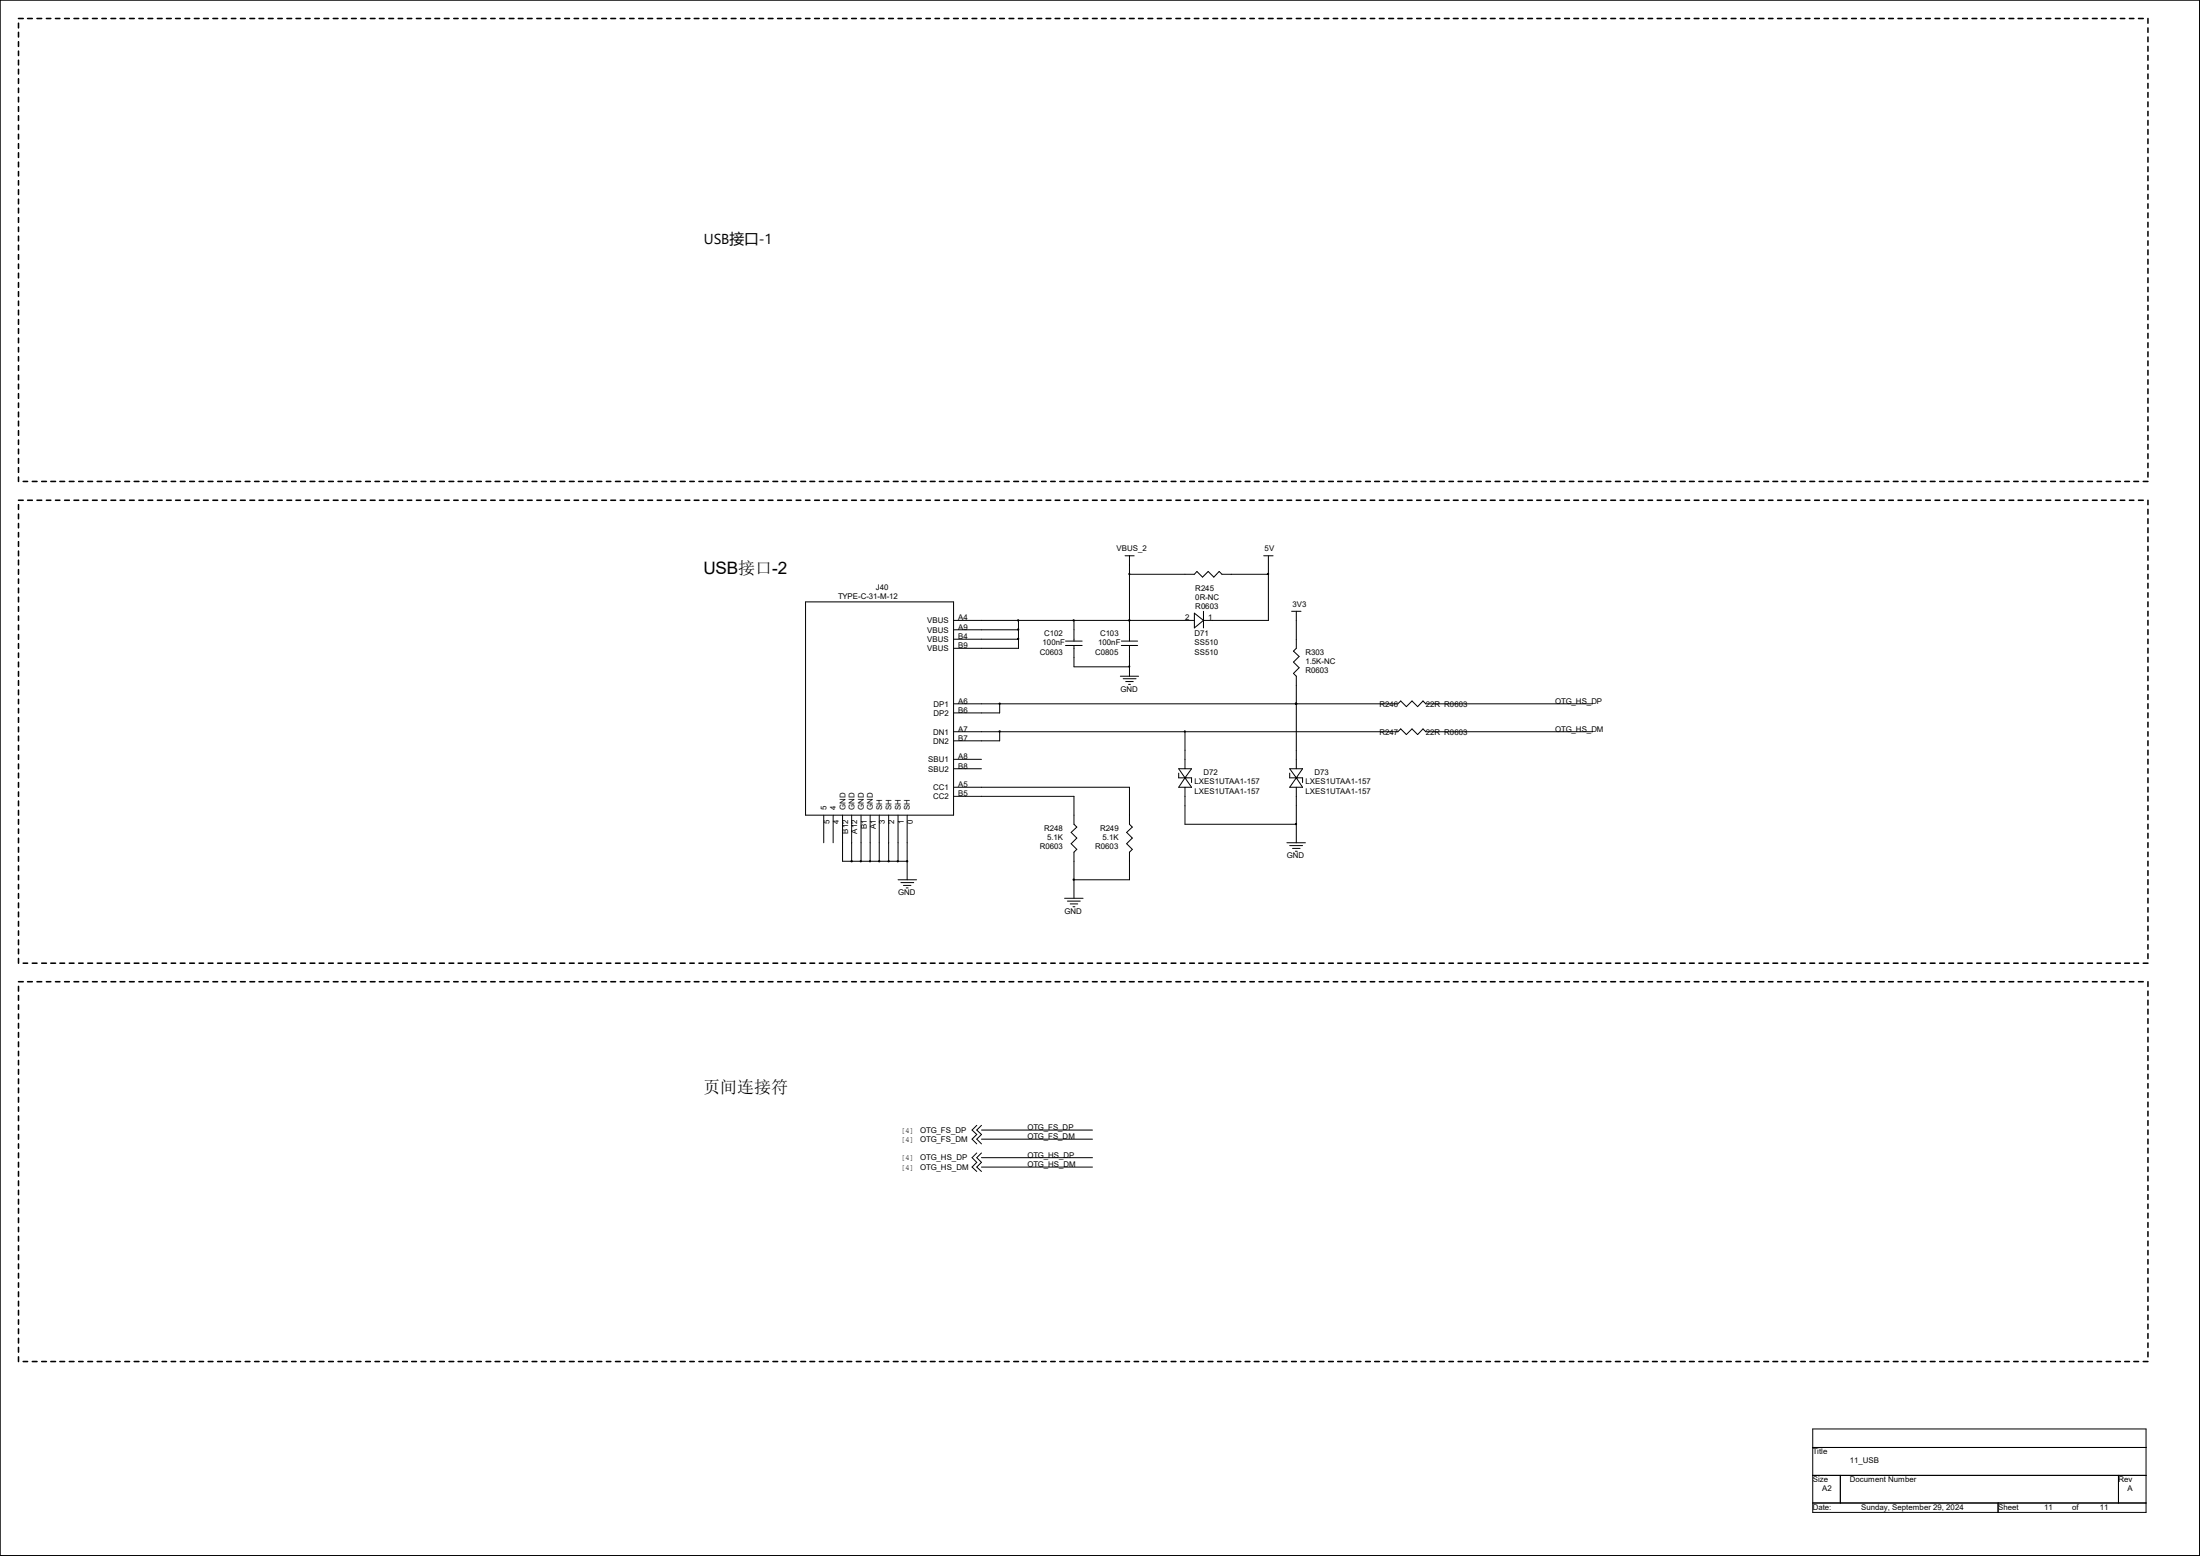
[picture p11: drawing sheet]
<svg xmlns="http://www.w3.org/2000/svg" width="297mm" height="210mm" viewBox="0 0 297 210" stroke-linecap="round" stroke-linejoin="round" font-family="sans-serif">
<g fill="none" stroke="#000" stroke-width=".21">
<path d="M2.5 3.1v.7M2.5 4.4v.6M2.5 5.6v.7M2.5 6.9v.6M2.5 8.1v.7M2.5 9.4v.6M2.5 10.6v.7M2.5 11.9v.6M2.5 13.1v.7M2.5 14.4v.6M2.5 15.6v.7M2.5 16.9v.6"/>
<path d="M2.5 18.1v.7M2.5 19.4v.6M2.5 2.5h.6M3.7 2.5h.7M5 2.5h.6M6.3 2.5h.6M7.5 2.5h.6M8.7 2.5h.7M10 2.5h.6M11.2 2.5h.7M12.5 2.5h.6M13.8 2.5h.6"/>
<path d="M15 2.5h.6M16.2 2.5h.6M17.5 2.5h.6M18.8 2.5h.5M20 2.5h.6M21.3 2.5h.6M22.5 2.5h.6M23.7 2.5h.6M25 2.5h.6M26.2 2.5h.7M27.5 2.5h.6M28.7 2.5h.7"/>
<path d="M30 2.5h.6M31.2 2.5h.6M32.5 2.5h.6M33.7 2.5h.7M35 2.5h.6M36.2 2.5h.7M37.5 2.5h.6M38.7 2.5h.7M40 2.5h.6M41.2 2.5h.7M42.5 2.5h.6M43.7 2.5h.7"/>
<path d="M45 2.5h.6M46.2 2.5h.7M47.5 2.5h.6M48.7 2.5h.7M50 2.5h.6M51.2 2.5h.7M52.5 2.5h.6M53.8 2.5h.6M55 2.5h.6M56.2 2.5h.7M57.5 2.5h.6M58.7 2.5h.7"/>
<path d="M60 2.5h.6M61.3 2.5h.5M62.5 2.5h.6M63.7 2.5h.6M65 2.5h.6M66.3 2.5h.5M67.5 2.5h.6M68.7 2.5h.7M70 2.5h.6M71.2 2.5h.6M72.5 2.5h.6M73.7 2.5h.6"/>
<path d="M75 2.5h.6M76.2 2.5h.7M77.5 2.5h.6M78.7 2.5h.6M80 2.5h.6M81.2 2.5h.7M82.5 2.5h.6M83.7 2.5h.7M85 2.5h.6M86.2 2.5h.7M87.5 2.5h.6M88.7 2.5h.7"/>
<path d="M90 2.5h.6M91.2 2.5h.7M92.5 2.5h.6M93.7 2.5h.7M95 2.5h.6M96.2 2.5h.7M97.5 2.5h.6M98.7 2.5h.7M100 2.5h.6M101.3 2.5h.6M102.5 2.5h.6M103.7 2.5h.7"/>
<path d="M105 2.5h.6M106.2 2.5h.6M107.5 2.5h.6M108.8 2.5h.5M110 2.5h.6M111.2 2.5h.6M112.5 2.5h.6M113.7 2.5h.6M115 2.5h.6M116.2 2.5h.7M117.5 2.5h.6M118.7 2.5h.6"/>
<path d="M120 2.5h.6M121.2 2.5h.6M122.5 2.5h.6M123.7 2.5h.7M125 2.5h.6M126.2 2.5h.6M127.5 2.5h.6M128.7 2.5h.7M130 2.5h.6M131.2 2.5h.7M132.5 2.5h.6M133.7 2.5h.7"/>
<path d="M135 2.5h.6M136.2 2.5h.7M137.5 2.5h.6M138.7 2.5h.7M140 2.5h.6M141.2 2.5h.7M142.5 2.5h.6M143.7 2.5h.7M145 2.5h.6M146.2 2.5h.7M147.5 2.5h.6M148.7 2.5h.7"/>
<path d="M150 2.5h.6M151.3 2.5h.6M152.5 2.5h.6M153.7 2.5h.6M155 2.5h.6M156.3 2.5h.5M157.5 2.5h.6M158.7 2.5h.7M160 2.5h.6M161.2 2.5h.6M162.5 2.5h.6M163.7 2.5h.7"/>
<path d="M165 2.5h.6M166.2 2.5h.7M167.5 2.5h.6M168.7 2.5h.6M170 2.5h.6M171.2 2.5h.7M172.5 2.5h.6M173.7 2.5h.7M175 2.5h.6M176.2 2.5h.7M177.5 2.5h.6M178.7 2.5h.7"/>
<path d="M180 2.5h.6M181.2 2.5h.7M182.5 2.5h.6M183.7 2.5h.7M185 2.5h.6M186.2 2.5h.7M187.5 2.5h.6M188.7 2.5h.7M190 2.5h.6M191.3 2.5h.6M192.5 2.5h.6M193.7 2.5h.7"/>
<path d="M195 2.5h.6M196.2 2.5h.6M197.5 2.5h.6M198.8 2.5h.5M200 2.5h.6M201.2 2.5h.6M202.5 2.5h.6M203.8 2.5h.5M205 2.5h.6M206.2 2.5h.7M207.5 2.5h.6M208.7 2.5h.6"/>
<path d="M210 2.5h.6M211.2 2.5h.7M212.5 2.5h.6M213.7 2.5h.7M215 2.5h.6M216.2 2.5h.6M217.5 2.5h.6M218.7 2.5h.7M220 2.5h.6M221.2 2.5h.7M222.5 2.5h.6M223.7 2.5h.7"/>
<path d="M225 2.5h.6M226.2 2.5h.7M227.5 2.5h.6M228.7 2.5h.7M230 2.5h.6M231.2 2.5h.7M232.5 2.5h.6M233.7 2.5h.7M235 2.5h.6M236.2 2.5h.7M237.5 2.5h.6M238.8 2.5h.6"/>
<path d="M240 2.5h.6M241.2 2.5h.7M242.5 2.5h.6M243.7 2.5h.6M245 2.5h.6M246.3 2.5h.5M247.5 2.5h.6M248.7 2.5h.6M250 2.5h.6M251.2 2.5h.6M252.5 2.5h.6M253.7 2.5h.7"/>
<path d="M255 2.5h.6M256.2 2.5h.6M257.5 2.5h.6M258.7 2.5h.7M260 2.5h.6M261.2 2.5h.7M262.5 2.5h.6M263.7 2.5h.6M265 2.5h.6M266.2 2.5h.7M267.5 2.5h.6M268.7 2.5h.7"/>
<path d="M270 2.5h.6M271.2 2.5h.7M272.5 2.5h.6M273.7 2.5h.7M275 2.5h.6M276.2 2.5h.7M277.5 2.5h.6M278.7 2.5h.7M280 2.5h.6M281.2 2.5h.7M282.5 2.5h.6M283.7 2.5h.7"/>
<path d="M285 2.5h.6M286.3 2.5h.6M287.5 2.5h.6M288.7 2.5h.6M290 2.5v.6M290 3.8v.6M290 5v.6M290 6.3v.6M290 7.5v.6M290 8.8v.6M290 10v.6M290 11.3v.6"/>
<path d="M290 12.5v.6M290 13.8v.6M290 15v.6M290 16.3v.6M290 17.5v.6M290 18.8v.6M2.5 20.6v.7M2.5 21.9v.6M2.5 23.2v.5M2.5 24.4v.6M2.5 25.6v.6M2.5 26.9v.6"/>
<path d="M2.5 28.1v.6M2.5 29.4v.6M2.5 30.6v.6M2.5 31.9v.6M2.5 33.1v.6M2.5 34.4v.6M2.5 35.6v.6M2.5 36.9v.6M2.5 38.1v.7M2.5 39.4v.6M290 20v.6M290 21.3v.6"/>
<path d="M290 22.5v.7M290 23.7v.7M290 25v.6M290 26.2v.7M290 27.5v.6M290 28.7v.7M290 30v.6M290 31.2v.7M290 32.5v.6M290 33.7v.7M290 35v.6M290 36.2v.7"/>
<path d="M290 37.5v.6M290 38.8v.6M2.5 40.6v.6M2.5 41.9v.6M2.5 43.1v.7M2.5 44.4v.6M2.5 45.6v.7M2.5 46.9v.6M2.5 48.1v.6M2.5 49.4v.6M2.5 50.6v.7M2.5 51.9v.6"/>
<path d="M2.5 53.1v.7M2.5 54.4v.6M2.5 55.6v.7M2.5 56.9v.6M2.5 58.1v.7M2.5 59.4v.6M290 40v.6M290 41.2v.7M290 42.5v.6M290 43.8v.6M290 45v.6M290 46.3v.6"/>
<path d="M290 47.5v.6M290 48.7v.7M290 50v.6M290 51.3v.6M290 52.5v.6M290 53.8v.6M290 55v.6M290 56.3v.6M290 57.5v.6M290 58.8v.6M290 60v.6M2.5 60.6v.7"/>
<path d="M2.5 61.9v.6M2.5 63.1v.7M2.5 64.4v.6M2.5 68.1v.6M2.5 69.4v.6M2.5 70.7v.5M2.5 71.9v.6M2.5 73.1v.6M2.5 74.4v.6M2.5 75.6v.6M2.5 76.9v.6M2.5 78.1v.6"/>
<path d="M2.5 79.4v.6M2.5 67.5h.6M3.1 65h.6M3.7 67.5h.7M4.4 65h.6M5 67.5h.6M5.6 65h.7M6.3 67.5h.6M6.9 65h.6M7.5 67.5h.6M8.1 65h.6M8.7 67.5h.7"/>
<path d="M9.4 65h.6M10 67.5h.6M10.6 65h.6M11.2 67.5h.7M11.9 65h.6M12.5 67.5h.6M13.1 65h.7M13.8 67.5h.6M14.4 65h.6M15 67.5h.6M15.6 65h.6M16.2 67.5h.6"/>
<path d="M16.8 65h.7M17.5 67.5h.6M18.1 65h.7M18.8 67.5h.5M19.3 65h.7M20 67.5h.6M20.6 65h.7M21.3 67.5h.6M21.9 65h.6M22.5 67.5h.6M23.1 65h.6M23.7 67.5h.6"/>
<path d="M24.3 65h.7M25 67.5h.6M25.6 65h.6M26.2 67.5h.7M26.9 65h.6M27.5 67.5h.6M28.1 65h.6M28.7 67.5h.7M29.4 65h.6M30 67.5h.6M30.6 65h.6M31.2 67.5h.6"/>
<path d="M31.8 65h.7M32.5 67.5h.6M33.1 65h.6M33.7 67.5h.7M34.4 65h.6M35 67.5h.6M35.6 65h.6M36.2 67.5h.7M36.9 65h.6M37.5 67.5h.6M38.1 65h.6M38.7 67.5h.7"/>
<path d="M39.4 65h.6M40 67.5h.6M40.6 65h.6M41.2 67.5h.7M41.9 65h.6M42.5 67.5h.6M43.1 65h.6M43.7 67.5h.7M44.4 65h.6M45 67.5h.6M45.6 65h.6M46.2 67.5h.7"/>
<path d="M46.9 65h.6M47.5 67.5h.6M48.1 65h.6M48.7 67.5h.7M49.4 65h.6M50 67.5h.6M50.6 65h.6M51.2 67.5h.7M51.9 65h.6M52.5 67.5h.6M53.1 65h.7M53.8 67.5h.6"/>
<path d="M54.4 65h.6M55 67.5h.6M55.6 65h.6M56.2 67.5h.7M56.9 65h.6M57.5 67.5h.6M58.1 65h.6M58.7 67.5h.7M59.4 65h.6M60 67.5h.6M60.6 65h.7M61.3 67.5h.5"/>
<path d="M61.8 65h.7M62.5 67.5h.6M63.1 65h.6M63.7 67.5h.6M64.3 65h.7M65 67.5h.6M65.6 65h.7M66.3 67.5h.5M66.8 65h.7M67.5 67.5h.6M68.1 65h.6M68.7 67.5h.7"/>
<path d="M69.4 65h.6M70 67.5h.6M70.6 65h.6M71.2 67.5h.6M71.8 65h.7M72.5 67.5h.6M73.1 65h.6M73.7 67.5h.6M74.3 65h.7M75 67.5h.6M75.6 65h.6M76.2 67.5h.7"/>
<path d="M76.9 65h.6M77.5 67.5h.6M78.1 65h.6M78.7 67.5h.6M79.3 65h.7M80 67.5h.6M80.6 65h.6M81.2 67.5h.7M81.9 65h.6M82.5 67.5h.6M83.1 65h.6M83.7 67.5h.7"/>
<path d="M84.4 65h.6M85 67.5h.6M85.6 65h.6M86.2 67.5h.7M86.9 65h.6M87.5 67.5h.6M88.1 65h.6M88.7 67.5h.7M89.4 65h.6M90 67.5h.6M90.6 65h.6M91.2 67.5h.7"/>
<path d="M91.9 65h.6M92.5 67.5h.6M93.1 65h.6M93.7 67.5h.7M94.4 65h.6M95 67.5h.6M95.6 65h.6M96.2 67.5h.7M96.9 65h.6M97.5 67.5h.6M98.1 65h.6M98.7 67.5h.7"/>
<path d="M99.4 65h.6M100 67.5h.6M100.6 65h.7M101.3 67.5h.6M101.9 65h.6M102.5 67.5h.6M103.1 65h.6M103.7 67.5h.7M104.4 65h.6M105 67.5h.6M105.6 65h.6M106.2 67.5h.6"/>
<path d="M106.8 65h.7M107.5 67.5h.6M108.1 65h.7M108.8 67.5h.5M109.3 65h.7M110 67.5h.6M110.6 65h.6M111.2 67.5h.6M111.8 65h.7M112.5 67.5h.6M113.1 65h.6M113.7 67.5h.6"/>
<path d="M114.3 65h.7M115 67.5h.6M115.6 65h.6M116.2 67.5h.7M116.9 65h.6M117.5 67.5h.6M118.1 65h.6M118.7 67.5h.6M119.3 65h.7M120 67.5h.6M120.6 65h.6M121.2 67.5h.6"/>
<path d="M121.8 65h.7M122.5 67.5h.6M123.1 65h.6M123.7 67.5h.7M124.4 65h.6M125 67.5h.6M125.6 65h.6M126.2 67.5h.6M126.8 65h.7M127.5 67.5h.6M128.1 65h.6M128.7 67.5h.7"/>
<path d="M129.4 65h.6M130 67.5h.6M130.6 65h.6M131.2 67.5h.7M131.9 65h.6M132.5 67.5h.6M133.1 65h.6M133.7 67.5h.7M134.4 65h.6M135 67.5h.6M135.6 65h.6M136.2 67.5h.7"/>
<path d="M136.9 65h.6M137.5 67.5h.6M138.1 65h.6M138.7 67.5h.7M139.4 65h.6M140 67.5h.6M140.6 65h.6M141.2 67.5h.7M141.9 65h.6M142.5 67.5h.6M143.1 65h.6M143.7 67.5h.7"/>
<path d="M144.4 65h.6M145 67.5h.6M145.6 65h.6M146.2 67.5h.7M146.9 65h.6M147.5 67.5h.6M148.1 65h.6M148.7 67.5h.7M149.4 65h.6M150 67.5h.6M150.6 65h.7M151.3 67.5h.6"/>
<path d="M151.9 65h.6M152.5 67.5h.6M153.1 65h.6M153.7 67.5h.6M154.3 65h.7M155 67.5h.6M155.6 65h.7M156.3 67.5h.5M156.8 65h.7M157.5 67.5h.6M158.1 65h.6M158.7 67.5h.7"/>
<path d="M159.4 65h.6M160 67.5h.6M160.6 65h.6M161.2 67.5h.6M161.8 65h.7M162.5 67.5h.6M163.1 65h.6M163.7 67.5h.7M164.4 65h.6M165 67.5h.6M165.6 65h.6M166.2 67.5h.7"/>
<path d="M166.9 65h.6M167.5 67.5h.6M168.1 65h.6M168.7 67.5h.6M169.3 65h.7M170 67.5h.6M170.6 65h.6M171.2 67.5h.7M171.9 65h.6M172.5 67.5h.6M173.1 65h.6M173.7 67.5h.7"/>
<path d="M174.4 65h.6M175 67.5h.6M175.6 65h.6M176.2 67.5h.7M176.9 65h.6M177.5 67.5h.6M178.1 65h.6M178.7 67.5h.7M179.4 65h.6M180 67.5h.6M180.6 65h.6M181.2 67.5h.7"/>
<path d="M181.9 65h.6M182.5 67.5h.6M183.1 65h.6M183.7 67.5h.7M184.4 65h.6M185 67.5h.6M185.6 65h.6M186.2 67.5h.7M186.9 65h.6M187.5 67.5h.6M188.1 65h.6M188.7 67.5h.7"/>
<path d="M189.4 65h.6M190 67.5h.6M190.6 65h.7M191.3 67.5h.6M191.9 65h.6M192.5 67.5h.6M193.1 65h.6M193.7 67.5h.7M194.4 65h.6M195 67.5h.6M195.6 65h.6M196.2 67.5h.6"/>
<path d="M196.8 65h.7M197.5 67.5h.6M198.1 65h.7M198.8 67.5h.5M199.3 65h.7M200 67.5h.6M200.6 65h.6M201.2 67.5h.6M201.8 65h.7M202.5 67.5h.6M203.1 65h.7M203.8 67.5h.5"/>
<path d="M204.3 65h.7M205 67.5h.6M205.6 65h.6M206.2 67.5h.7M206.9 65h.6M207.5 67.5h.6M208.1 65h.6M208.7 67.5h.6M209.3 65h.7M210 67.5h.6M210.6 65h.6M211.2 67.5h.7"/>
<path d="M211.9 65h.6M212.5 67.5h.6M213.1 65h.6M213.7 67.5h.7M214.4 65h.6M215 67.5h.6M215.6 65h.6M216.2 67.5h.6M216.8 65h.7M217.5 67.5h.6M218.1 65h.6M218.7 67.5h.7"/>
<path d="M219.4 65h.6M220 67.5h.6M220.6 65h.6M221.2 67.5h.7M221.9 65h.6M222.5 67.5h.6M223.1 65h.6M223.7 67.5h.7M224.4 65h.6M225 67.5h.6M225.6 65h.6M226.2 67.5h.7"/>
<path d="M226.9 65h.6M227.5 67.5h.6M228.1 65h.6M228.7 67.5h.7M229.4 65h.6M230 67.5h.6M230.6 65h.6M231.2 67.5h.7M231.9 65h.6M232.5 67.5h.6M233.1 65h.6M233.7 67.5h.7"/>
<path d="M234.4 65h.6M235 67.5h.6M235.6 65h.6M236.2 67.5h.7M236.9 65h.6M237.5 67.5h.6M238.1 65h.7M238.8 67.5h.6M239.4 65h.6M240 67.5h.6M240.6 65h.6M241.2 67.5h.7"/>
<path d="M241.9 65h.6M242.5 67.5h.6M243.1 65h.6M243.7 67.5h.6M244.3 65h.7M245 67.5h.6M245.6 65h.7M246.3 67.5h.5M246.8 65h.7M247.5 67.5h.6M248.1 65h.6M248.7 67.5h.6"/>
<path d="M249.3 65h.7M250 67.5h.6M250.6 65h.6M251.2 67.5h.6M251.8 65h.7M252.5 67.5h.6M253.1 65h.6M253.7 67.5h.7M254.4 65h.6M255 67.5h.6M255.6 65h.6M256.2 67.5h.6"/>
<path d="M256.8 65h.7M257.5 67.5h.6M258.1 65h.6M258.7 67.5h.7M259.4 65h.6M260 67.5h.6M260.6 65h.6M261.2 67.5h.7M261.9 65h.6M262.5 67.5h.6M263.1 65h.6M263.7 67.5h.6"/>
<path d="M264.3 65h.7M265 67.5h.6M265.6 65h.6M266.2 67.5h.7M266.9 65h.6M267.5 67.5h.6M268.1 65h.6M268.7 67.5h.7M269.4 65h.6M270 67.5h.6M270.6 65h.6M271.2 67.5h.7"/>
<path d="M271.9 65h.6M272.5 67.5h.6M273.1 65h.6M273.7 67.5h.7M274.4 65h.6M275 67.5h.6M275.6 65h.6M276.2 67.5h.7M276.9 65h.6M277.5 67.5h.6M278.1 65h.6M278.7 67.5h.7"/>
<path d="M279.4 65h.6M280 67.5h.6M280.6 65h.6M281.2 67.5h.7M281.9 65h.6M282.5 67.5h.6M283.1 65h.6M283.7 67.5h.7M284.4 65h.6M285 67.5h.6M285.6 65h.7M286.3 67.5h.6"/>
<path d="M286.9 65h.6M287.5 67.5h.6M288.1 65h.6M288.7 67.5h.6M289.3 65h.7M290 61.3v.6M290 62.5v.6M290 63.8v.6M290 67.5v.6M290 68.7v.7M290 70v.7M290 71.2v.7"/>
<path d="M290 72.5v.6M290 73.7v.7M290 75v.6M290 76.2v.7M290 77.5v.6M290 78.7v.7M2.5 80.6v.6M2.5 81.9v.6M2.5 83.1v.6M2.5 84.4v.6M2.5 85.6v.7M2.5 86.9v.6"/>
<path d="M2.5 88.1v.6M2.5 89.4v.6M2.5 90.6v.7M2.5 91.9v.6M2.5 93.1v.7M2.5 94.4v.6M2.5 95.6v.6M2.5 96.9v.6M2.5 98.1v.7M2.5 99.4v.6M290 80v.6M290 81.2v.7"/>
<path d="M290 82.5v.6M290 83.7v.7M290 85v.6M290 86.3v.6M290 87.5v.6M290 88.7v.7M290 90v.6M290 91.3v.6M290 92.5v.6M290 93.8v.6M290 95v.6M290 96.2v.7"/>
<path d="M290 97.5v.6M290 98.8v.6M290 100v.6M2.5 100.6v.7M2.5 101.9v.6M2.5 103.1v.7M2.5 104.4v.6M2.5 105.6v.7M2.5 106.9v.6M2.5 108.1v.7M2.5 109.4v.6M2.5 110.6v.7"/>
<path d="M2.5 111.9v.6M2.5 113.1v.6M2.5 114.4v.6M2.5 115.6v.6M2.5 116.9v.6M2.5 118.2v.5M2.5 119.4v.6M290 101.3v.6M290 102.5v.6M290 103.8v.6M290 105v.6M290 106.3v.6"/>
<path d="M290 107.5v.6M290 108.8v.6M290 110v.6M290 111.3v.6M290 112.5v.6M290 113.7v.7M290 115v.6M290 116.2v.7M290 117.5v.7M290 118.7v.7M290 120v.6M2.5 120.6v.6"/>
<path d="M2.5 121.9v.6M2.5 123.1v.6M2.5 124.4v.6M2.5 125.6v.6M2.5 126.9v.6M2.5 128.1v.6M2.5 129.4v.6M2.5 133.1v.7M2.5 134.4v.6M2.5 135.6v.6M2.5 136.9v.6M2.5 138.1v.7"/>
<path d="M2.5 139.4v.6M2.5 132.5h.6M3.1 130h.6M3.7 132.5h.7M4.4 130h.6M5 132.5h.6M5.6 130h.7M6.3 132.5h.6M6.9 130h.6M7.5 132.5h.6M8.1 130h.6M8.7 132.5h.7"/>
<path d="M9.4 130h.6M10 132.5h.6M10.6 130h.6M11.2 132.5h.7M11.9 130h.6M12.5 132.5h.6M13.1 130h.7M13.8 132.5h.6M14.4 130h.6M15 132.5h.6M15.6 130h.6M16.2 132.5h.6"/>
<path d="M16.8 130h.7M17.5 132.5h.6M18.1 130h.7M18.8 132.5h.5M19.3 130h.7M20 132.5h.6M20.6 130h.7M21.3 132.5h.6M21.9 130h.6M22.5 132.5h.6M23.1 130h.6M23.7 132.5h.6"/>
<path d="M24.3 130h.7M25 132.5h.6M25.6 130h.6M26.2 132.5h.7M26.9 130h.6M27.5 132.5h.6M28.1 130h.6M28.7 132.5h.7M29.4 130h.6M30 132.5h.6M30.6 130h.6M31.2 132.5h.6"/>
<path d="M31.8 130h.7M32.5 132.5h.6M33.1 130h.6M33.7 132.5h.7M34.4 130h.6M35 132.5h.6M35.6 130h.6M36.2 132.5h.7M36.9 130h.6M37.5 132.5h.6M38.1 130h.6M38.7 132.5h.7"/>
<path d="M39.4 130h.6M40 132.5h.6M40.6 130h.6M41.2 132.5h.7M41.9 130h.6M42.5 132.5h.6M43.1 130h.6M43.7 132.5h.7M44.4 130h.6M45 132.5h.6M45.6 130h.6M46.2 132.5h.7"/>
<path d="M46.9 130h.6M47.5 132.5h.6M48.1 130h.6M48.7 132.5h.7M49.4 130h.6M50 132.5h.6M50.6 130h.6M51.2 132.5h.7M51.9 130h.6M52.5 132.5h.6M53.1 130h.7M53.8 132.5h.6"/>
<path d="M54.4 130h.6M55 132.5h.6M55.6 130h.6M56.2 132.5h.7M56.9 130h.6M57.5 132.5h.6M58.1 130h.6M58.7 132.5h.7M59.4 130h.6M60 132.5h.6M60.6 130h.7M61.3 132.5h.5"/>
<path d="M61.8 130h.7M62.5 132.5h.6M63.1 130h.6M63.7 132.5h.6M64.3 130h.7M65 132.5h.6M65.6 130h.7M66.3 132.5h.5M66.8 130h.7M67.5 132.5h.6M68.1 130h.6M68.7 132.5h.7"/>
<path d="M69.4 130h.6M70 132.5h.6M70.6 130h.6M71.2 132.5h.6M71.8 130h.7M72.5 132.5h.6M73.1 130h.6M73.7 132.5h.6M74.3 130h.7M75 132.5h.6M75.6 130h.6M76.2 132.5h.7"/>
<path d="M76.9 130h.6M77.5 132.5h.6M78.1 130h.6M78.7 132.5h.6M79.3 130h.7M80 132.5h.6M80.6 130h.6M81.2 132.5h.7M81.9 130h.6M82.5 132.5h.6M83.1 130h.6M83.7 132.5h.7"/>
<path d="M84.4 130h.6M85 132.5h.6M85.6 130h.6M86.2 132.5h.7M86.9 130h.6M87.5 132.5h.6M88.1 130h.6M88.7 132.5h.7M89.4 130h.6M90 132.5h.6M90.6 130h.6M91.2 132.5h.7"/>
<path d="M91.9 130h.6M92.5 132.5h.6M93.1 130h.6M93.7 132.5h.7M94.4 130h.6M95 132.5h.6M95.6 130h.6M96.2 132.5h.7M96.9 130h.6M97.5 132.5h.6M98.1 130h.6M98.7 132.5h.7"/>
<path d="M99.4 130h.6M100 132.5h.6M100.6 130h.7M101.3 132.5h.6M101.9 130h.6M102.5 132.5h.6M103.1 130h.6M103.7 132.5h.7M104.4 130h.6M105 132.5h.6M105.6 130h.6M106.2 132.5h.6"/>
<path d="M106.8 130h.7M107.5 132.5h.6M108.1 130h.7M108.8 132.5h.5M109.3 130h.7M110 132.5h.6M110.6 130h.6M111.2 132.5h.6M111.8 130h.7M112.5 132.5h.6M113.1 130h.6M113.7 132.5h.6"/>
<path d="M114.3 130h.7M115 132.5h.6M115.6 130h.6M116.2 132.5h.7M116.9 130h.6M117.5 132.5h.6M118.1 130h.6M118.7 132.5h.6M119.3 130h.7M120 132.5h.6M120.6 130h.6M121.2 132.5h.6"/>
<path d="M121.8 130h.7M122.5 132.5h.6M123.1 130h.6M123.7 132.5h.7M124.4 130h.6M125 132.5h.6M125.6 130h.6M126.2 132.5h.6M126.8 130h.7M127.5 132.5h.6M128.1 130h.6M128.7 132.5h.7"/>
<path d="M129.4 130h.6M130 132.5h.6M130.6 130h.6M131.2 132.5h.7M131.9 130h.6M132.5 132.5h.6M133.1 130h.6M133.7 132.5h.7M134.4 130h.6M135 132.5h.6M135.6 130h.6M136.2 132.5h.7"/>
<path d="M136.9 130h.6M137.5 132.5h.6M138.1 130h.6M138.7 132.5h.7M139.4 130h.6M140 132.5h.6M140.6 130h.6M141.2 132.5h.7M141.9 130h.6M142.5 132.5h.6M143.1 130h.6M143.7 132.5h.7"/>
<path d="M144.4 130h.6M145 132.5h.6M145.6 130h.6M146.2 132.5h.7M146.9 130h.6M147.5 132.5h.6M148.1 130h.6M148.7 132.5h.7M149.4 130h.6M150 132.5h.6M150.6 130h.7M151.3 132.5h.6"/>
<path d="M151.9 130h.6M152.5 132.5h.6M153.1 130h.6M153.7 132.5h.6M154.3 130h.7M155 132.5h.6M155.6 130h.7M156.3 132.5h.5M156.8 130h.7M157.5 132.5h.6M158.1 130h.6M158.7 132.5h.7"/>
<path d="M159.4 130h.6M160 132.5h.6M160.6 130h.6M161.2 132.5h.6M161.8 130h.7M162.5 132.5h.6M163.1 130h.6M163.7 132.5h.7M164.4 130h.6M165 132.5h.6M165.6 130h.6M166.2 132.5h.7"/>
<path d="M166.9 130h.6M167.5 132.5h.6M168.1 130h.6M168.7 132.5h.6M169.3 130h.7M170 132.5h.6M170.6 130h.6M171.2 132.5h.7M171.9 130h.6M172.5 132.5h.6M173.1 130h.6M173.7 132.5h.7"/>
<path d="M174.4 130h.6M175 132.5h.6M175.6 130h.6M176.2 132.5h.7M176.9 130h.6M177.5 132.5h.6M178.1 130h.6M178.7 132.5h.7M179.4 130h.6M180 132.5h.6M180.6 130h.6M181.2 132.5h.7"/>
<path d="M181.9 130h.6M182.5 132.5h.6M183.1 130h.6M183.7 132.5h.7M184.4 130h.6M185 132.5h.6M185.6 130h.6M186.2 132.5h.7M186.9 130h.6M187.5 132.5h.6M188.1 130h.6M188.7 132.5h.7"/>
<path d="M189.4 130h.6M190 132.5h.6M190.6 130h.7M191.3 132.5h.6M191.9 130h.6M192.5 132.5h.6M193.1 130h.6M193.7 132.5h.7M194.4 130h.6M195 132.5h.6M195.6 130h.6M196.2 132.5h.6"/>
<path d="M196.8 130h.7M197.5 132.5h.6M198.1 130h.7M198.8 132.5h.5M199.3 130h.7M200 132.5h.6M200.6 130h.6M201.2 132.5h.6M201.8 130h.7M202.5 132.5h.6M203.1 130h.7M203.8 132.5h.5"/>
<path d="M204.3 130h.7M205 132.5h.6M205.6 130h.6M206.2 132.5h.7M206.9 130h.6M207.5 132.5h.6M208.1 130h.6M208.7 132.5h.6M209.3 130h.7M210 132.5h.6M210.6 130h.6M211.2 132.5h.7"/>
<path d="M211.9 130h.6M212.5 132.5h.6M213.1 130h.6M213.7 132.5h.7M214.4 130h.6M215 132.5h.6M215.6 130h.6M216.2 132.5h.6M216.8 130h.7M217.5 132.5h.6M218.1 130h.6M218.7 132.5h.7"/>
<path d="M219.4 130h.6M220 132.5h.6M220.6 130h.6M221.2 132.5h.7M221.9 130h.6M222.5 132.5h.6M223.1 130h.6M223.7 132.5h.7M224.4 130h.6M225 132.5h.6M225.6 130h.6M226.2 132.5h.7"/>
<path d="M226.9 130h.6M227.5 132.5h.6M228.1 130h.6M228.7 132.5h.7M229.4 130h.6M230 132.5h.6M230.6 130h.6M231.2 132.5h.7M231.9 130h.6M232.5 132.5h.6M233.1 130h.6M233.7 132.5h.7"/>
<path d="M234.4 130h.6M235 132.5h.6M235.6 130h.6M236.2 132.5h.7M236.9 130h.6M237.5 132.5h.6M238.1 130h.7M238.8 132.5h.6M239.4 130h.6M240 132.5h.6M240.6 130h.6M241.2 132.5h.7"/>
<path d="M241.9 130h.6M242.5 132.5h.6M243.1 130h.6M243.7 132.5h.6M244.3 130h.7M245 132.5h.6M245.6 130h.7M246.3 132.5h.5M246.8 130h.7M247.5 132.5h.6M248.1 130h.6M248.7 132.5h.6"/>
<path d="M249.3 130h.7M250 132.5h.6M250.6 130h.6M251.2 132.5h.6M251.8 130h.7M252.5 132.5h.6M253.1 130h.6M253.7 132.5h.7M254.4 130h.6M255 132.5h.6M255.6 130h.6M256.2 132.5h.6"/>
<path d="M256.8 130h.7M257.5 132.5h.6M258.1 130h.6M258.7 132.5h.7M259.4 130h.6M260 132.5h.6M260.6 130h.6M261.2 132.5h.7M261.9 130h.6M262.5 132.5h.6M263.1 130h.6M263.7 132.5h.6"/>
<path d="M264.3 130h.7M265 132.5h.6M265.6 130h.6M266.2 132.5h.7M266.9 130h.6M267.5 132.5h.6M268.1 130h.6M268.7 132.5h.7M269.4 130h.6M270 132.5h.6M270.6 130h.6M271.2 132.5h.7"/>
<path d="M271.9 130h.6M272.5 132.5h.6M273.1 130h.6M273.7 132.5h.7M274.4 130h.6M275 132.5h.6M275.6 130h.6M276.2 132.5h.7M276.9 130h.6M277.5 132.5h.6M278.1 130h.6M278.7 132.5h.7"/>
<path d="M279.4 130h.6M280 132.5h.6M280.6 130h.6M281.2 132.5h.7M281.9 130h.6M282.5 132.5h.6M283.1 130h.6M283.7 132.5h.7M284.4 130h.6M285 132.5h.6M285.6 130h.7M286.3 132.5h.6"/>
<path d="M286.9 130h.6M287.5 132.5h.6M288.1 130h.6M288.7 132.5h.6M289.3 130h.7M290 121.2v.7M290 122.5v.6M290 123.7v.7M290 125v.6M290 126.2v.7M290 127.5v.6M290 128.7v.7"/>
<path d="M290 132.5v.6M290 133.8v.6M290 135v.6M290 136.2v.7M290 137.5v.6M290 138.8v.6M290 140v.6M2.5 140.6v.7M2.5 141.9v.6M2.5 143.1v.6M2.5 144.4v.6M2.5 145.6v.7"/>
<path d="M2.5 146.9v.6M2.5 148.1v.7M2.5 149.4v.6M2.5 150.6v.7M2.5 151.9v.6M2.5 153.1v.7M2.5 154.4v.6M2.5 155.6v.7M2.5 156.9v.6M2.5 158.1v.6M2.5 159.4v.6M290 141.3v.6"/>
<path d="M290 142.5v.6M290 143.7v.7M290 145v.6M290 146.3v.6M290 147.5v.6M290 148.8v.6M290 150v.6M290 151.3v.6M290 152.5v.6M290 153.8v.6M290 155v.6M290 156.3v.6"/>
<path d="M290 157.5v.6M290 158.7v.7M2.5 160.7v.5M2.5 161.9v.6M2.5 163.1v.6M2.5 164.4v.6M2.5 165.7v.5M2.5 166.9v.6M2.5 168.1v.7M2.5 169.4v.6M2.5 170.6v.6M2.5 171.9v.6"/>
<path d="M2.5 173.1v.6M2.5 174.4v.6M2.5 175.6v.7M2.5 176.9v.6M2.5 178.1v.6M2.5 179.4v.6M290 160v.7M290 161.2v.7M290 162.5v.6M290 163.7v.7M290 165v.7M290 166.2v.7"/>
<path d="M290 167.5v.6M290 168.8v.6M290 170v.6M290 171.2v.7M290 172.5v.6M290 173.7v.7M290 175v.6M290 176.3v.6M290 177.5v.6M290 178.7v.7M2.5 180.6v.7M2.5 181.9v.6"/>
<path d="M2.5 183.1v.7M3.1 183.8h.6M4.4 183.8h.6M5.6 183.8h.7M6.9 183.8h.6M8.1 183.8h.6M9.4 183.8h.6M10.6 183.8h.6M11.9 183.8h.6M13.1 183.8h.7M14.4 183.8h.6M15.6 183.8h.6"/>
<path d="M16.8 183.8h.7M18.1 183.8h.7M19.3 183.8h.7M20.6 183.8h.7M21.9 183.8h.6M23.1 183.8h.6M24.3 183.8h.7M25.6 183.8h.6M26.9 183.8h.6M28.1 183.8h.6M29.4 183.8h.6M30.6 183.8h.6"/>
<path d="M31.8 183.8h.7M33.1 183.8h.6M34.4 183.8h.6M35.6 183.8h.6M36.9 183.8h.6M38.1 183.8h.6M39.4 183.8h.6M40.6 183.8h.6M41.9 183.8h.6M43.1 183.8h.6M44.4 183.8h.6M45.6 183.8h.6"/>
<path d="M46.9 183.8h.6M48.1 183.8h.6M49.4 183.8h.6M50.6 183.8h.6M51.9 183.8h.6M53.1 183.8h.7M54.4 183.8h.6M55.6 183.8h.6M56.9 183.8h.6M58.1 183.8h.6M59.4 183.8h.6M60.6 183.8h.7"/>
<path d="M61.8 183.8h.7M63.1 183.8h.6M64.3 183.8h.7M65.6 183.8h.7M66.8 183.8h.7M68.1 183.8h.6M69.4 183.8h.6M70.6 183.8h.6M71.8 183.8h.7M73.1 183.8h.6M74.3 183.8h.7M75.6 183.8h.6"/>
<path d="M76.9 183.8h.6M78.1 183.8h.6M79.3 183.8h.7M80.6 183.8h.6M81.9 183.8h.6M83.1 183.8h.6M84.4 183.8h.6M85.6 183.8h.6M86.9 183.8h.6M88.1 183.8h.6M89.4 183.8h.6M90.6 183.8h.6"/>
<path d="M91.9 183.8h.6M93.1 183.8h.6M94.4 183.8h.6M95.6 183.8h.6M96.9 183.8h.6M98.1 183.8h.6M99.4 183.8h.6M100.6 183.8h.7M101.9 183.8h.6M103.1 183.8h.6M104.4 183.8h.6M105.6 183.8h.6"/>
<path d="M106.8 183.8h.7M108.1 183.8h.7M109.3 183.8h.7M110.6 183.8h.6M111.8 183.8h.7M113.1 183.8h.6M114.3 183.8h.7M115.6 183.8h.6M116.9 183.8h.6M118.1 183.8h.6M119.3 183.8h.7M120.6 183.8h.6"/>
<path d="M121.8 183.8h.7M123.1 183.8h.6M124.4 183.8h.6M125.6 183.8h.6M126.8 183.8h.7M128.1 183.8h.6M129.4 183.8h.6M130.6 183.8h.6M131.9 183.8h.6M133.1 183.8h.6M134.4 183.8h.6M135.6 183.8h.6"/>
<path d="M136.9 183.8h.6M138.1 183.8h.6M139.4 183.8h.6M140.6 183.8h.6M141.9 183.8h.6M143.1 183.8h.6M144.4 183.8h.6M145.6 183.8h.6M146.9 183.8h.6M148.1 183.8h.6M149.4 183.8h.6M150.6 183.8h.7"/>
<path d="M151.9 183.8h.6M153.1 183.8h.6M154.3 183.8h.7M155.6 183.8h.7M156.8 183.8h.7M158.1 183.8h.6M159.4 183.8h.6M160.6 183.8h.6M161.8 183.8h.7M163.1 183.8h.6M164.4 183.8h.6M165.6 183.8h.6"/>
<path d="M166.9 183.8h.6M168.1 183.8h.6M169.3 183.8h.7M170.6 183.8h.6M171.9 183.8h.6M173.1 183.8h.6M174.4 183.8h.6M175.6 183.8h.6M176.9 183.8h.6M178.1 183.8h.6M179.4 183.8h.6M180.6 183.8h.6"/>
<path d="M181.9 183.8h.6M183.1 183.8h.6M184.4 183.8h.6M185.6 183.8h.6M186.9 183.8h.6M188.1 183.8h.6M189.4 183.8h.6M190.6 183.8h.7M191.9 183.8h.6M193.1 183.8h.6M194.4 183.8h.6M195.6 183.8h.6"/>
<path d="M196.8 183.8h.7M198.1 183.8h.7M199.3 183.8h.7M200.6 183.8h.6M201.8 183.8h.7M203.1 183.8h.7M204.3 183.8h.7M205.6 183.8h.6M206.9 183.8h.6M208.1 183.8h.6M209.3 183.8h.7M210.6 183.8h.6"/>
<path d="M211.9 183.8h.6M213.1 183.8h.6M214.4 183.8h.6M215.6 183.8h.6M216.8 183.8h.7M218.1 183.8h.6M219.4 183.8h.6M220.6 183.8h.6M221.9 183.8h.6M223.1 183.8h.6M224.4 183.8h.6M225.6 183.8h.6"/>
<path d="M226.9 183.8h.6M228.1 183.8h.6M229.4 183.8h.6M230.6 183.8h.6M231.9 183.8h.6M233.1 183.8h.6M234.4 183.8h.6M235.6 183.8h.6M236.9 183.8h.6M238.1 183.8h.7M239.4 183.8h.6M240.6 183.8h.6"/>
<path d="M241.9 183.8h.6M243.1 183.8h.6M244.3 183.8h.7M245.6 183.8h.7M246.8 183.8h.7M248.1 183.8h.6M249.3 183.8h.7M250.6 183.8h.6M251.8 183.8h.7M253.1 183.8h.6M254.4 183.8h.6M255.6 183.8h.6"/>
<path d="M256.8 183.8h.7M258.1 183.8h.6M259.4 183.8h.6M260.6 183.8h.6M261.9 183.8h.6M263.1 183.8h.6M264.3 183.8h.7M265.6 183.8h.6M266.9 183.8h.6M268.1 183.8h.6M269.4 183.8h.6M270.6 183.8h.6"/>
<path d="M271.9 183.8h.6M273.1 183.8h.6M274.4 183.8h.6M275.6 183.8h.6M276.9 183.8h.6M278.1 183.8h.6M279.4 183.8h.6M280.6 183.8h.6M281.9 183.8h.6M283.1 183.8h.6M284.4 183.8h.6M285.6 183.8h.7"/>
<path d="M286.9 183.8h.6M288.1 183.8h.6M289.3 183.8h.7M290 180v.6M290 181.3v.6M290 182.5v.6"/>
</g>
<g fill="none" stroke="#000" stroke-width=".14">
<path d="M0 0h297v210h-297zM151.9 75h1.2M152.5 75v11.5M152.5 77.5h8.7l.4-.4 .7 .8 .8-.8 .8 .8 .7-.8 .4 .4h6.2M170.6 75h1.3M171.2 75v8.7h-8.7M108.8 81.2h19.9v28.8h-19.9zM128.7 98.8h60l.4-.4 .8 .7 .7-.7 .8 .7 .7-.7 .4 .4h22.5M128.7 95h60l.4-.4 .8 .8 .7-.8 .8 .8 .7-.8 .4 .4h22.5M128.7 83.7h32.5M128.7 85h8.8M128.7 86.3h8.8"/>
<path d="M135 95v1.2h-6.3M135 98.8v1.2h-6.3M137.5 83.7v3.8h-8.8M143.8 87.1h2.3M143.8 86.5h2.3M145 83.7v2.8M145 87.1v2.9h7.5M151.3 91.3h2.4M151.4 87.1h2.2M151.4 86.5h2.2M151.6 91.6h1.8M152 92h1"/>
<path d="M152.4 92.4h.2M152.5 83.7h.1M152.5 87.1v4.2M160 98.8v5M161.2 82.8l1.3 .9-1.3 1.1zM162.5 82.5v2.3M174.4 82.5h1.2M175 95h.1M175 82.5v5l-.4 .4 .8 .7-.8 .8 .8 .7-.8 .8 .4 .4v12.5M111.2 110v3.7M112.5 110v3.7M113.7 110v6.2h8.8"/>
<path d="M115 110v6.2M116.2 110v6.2M117.5 110v6.2M118.7 110v6.2M120 110v6.2M121.2 110v6.2M121.2 118.7h2.5M121.6 119.1h1.8M122 119.5h1M122.3 119.8h.3M122.5 110v8.7M128.7 106.3h23.8v5l.4 .3-.8 .8 .8 .7-.8 .8 .8 .7-.4 .4v3.7h-7.5"/>
<path d="M128.7 107.5h16.3v3.8l.4 .3-.8 .8 .8 .7-.8 .8 .8 .7-.4 .4v6.2M128.7 103.8h3.8M128.7 102.5h3.8M159.1 103.8h1.8l-.9 1.2zM159.1 104.4v.6h1.8v.6M160 105h.1M160 105l.9 1.3h-1.8zM160 106.3v5h15M173.7 113.7h2.5M174.1 103.8h1.8l-.9 1.2zM174.1 104.4v.6h1.8v.6M174.1 114.1h1.8"/>
<path d="M174.5 114.5h1M174.9 114.9h.2M175 105h.1M175 105l.9 1.3h-1.8zM175 106.3v7.4M143.7 121.2h2.5M144.1 121.6h1.7M144.5 122h1M144.9 122.4h.2M131.9 155.6l-.7 .7 .7 .6-.7 .6 .7 .6M131.9 151.9l-.7 .6 .7 .6-.7 .7 .7 .6M132.5 151.9l-.6 .6 .6 .6-.6 .7 .6 .6"/>
<path d="M132.5 155.6l-.6 .7 .6 .6-.6 .6 .6 .6M132.5 152.5h15M132.5 153.8h15M132.5 156.3h15M132.5 157.5h15M244.7 192.9h45v11.2h-45zM244.7 195.4h45M244.7 199.1h45M248.5 199.1v3.8M286 199.1v3.8M0 210h.1M244.7 202.9h45"/>
<path d="M269.7 202.9v1.2"/>
</g>
<g fill="#000" stroke="#000" stroke-width=".14">
<path d="M152.4 77.4h.1v.2z" fill-rule="evenodd"/>
<path d="M152.4 83.7h.1v.1z" fill-rule="evenodd"/>
<path d="M152.4 89.9h.1v.1z" fill-rule="evenodd"/>
<path d="M152.4 83.7h.1v.1z" fill-rule="evenodd"/>
<path d="M159.9 98.7h.1v.1z" fill-rule="evenodd"/>
<path d="M117.4 116.2h.1v.1z" fill-rule="evenodd"/>
<circle cx="171.2" cy="77.5" r=".08"/>
<circle cx="135" cy="95" r=".08"/>
<circle cx="135" cy="98.7" r=".08"/>
<circle cx="137.5" cy="83.7" r=".08"/>
<circle cx="137.5" cy="85" r=".08"/>
<circle cx="137.5" cy="86.2" r=".08"/>
<circle cx="144.9" cy="83.7" r=".08"/>
<circle cx="175" cy="95" r=".08"/>
<circle cx="115" cy="116.2" r=".08"/>
<circle cx="116.2" cy="116.2" r=".08"/>
<circle cx="118.7" cy="116.2" r=".08"/>
<circle cx="120" cy="116.2" r=".08"/>
<circle cx="121.2" cy="116.2" r=".08"/>
<circle cx="122.5" cy="116.2" r=".08"/>
<circle cx="144.9" cy="118.7" r=".08"/>
<circle cx="175" cy="111.2" r=".08"/>
</g>
<g font-size="2.3">
<text x="95" y="77.5">USB接口-2</text>
<text x="95" y="147.5">页间连接符</text>
</g>
<text font-size="1.9" x="95" y="32.9">USB接口-1</text>
<g font-size="1.1">
<text x="150.7" y="74.4">VBUS_2</text>
<text x="170.7" y="74.4">5V</text>
<text x="113.2" y="80.9">TYPE-C-31-M-12</text>
<text x="118.2" y="79.6">J40</text>
<text x="129.4" y="83.7">A4</text>
<text x="160" y="83.7">2</text>
<text x="161.4" y="79.8">R245</text>
<text x="161.4" y="82.3">R0603</text>
<text x="161.4" y="81">0R-NC</text>
<text x="163.1" y="83.7">1</text>
<text x="174.5" y="81.9">3V3</text>
<text x="125.2" y="84.1">VBUS</text>
<text x="125.2" y="85.4">VBUS</text>
<text x="125.2" y="86.7">VBUS</text>
<text x="125.2" y="87.9">VBUS</text>
<text x="129.4" y="85">A9</text>
<text x="129.4" y="86.3">B4</text>
<text x="129.4" y="87.5">B9</text>
<text x="140.4" y="88.3">C0603</text>
<text x="140.8" y="87.1">100nF</text>
<text x="141" y="85.9">C102</text>
<text x="147.9" y="88.3">C0805</text>
<text x="148.3" y="87.1">100nF</text>
<text x="148.5" y="85.9">C103</text>
<text x="161.2" y="85.9">D71</text>
<text x="161.2" y="88.3">SS510</text>
<text x="161.2" y="87.1">SS510</text>
<text x="176.2" y="88.3">R303</text>
<text x="176.2" y="89.6">1.5K-NC</text>
<text x="126" y="95.4">DP1</text>
<text x="129.4" y="95">A6</text>
<text x="151.3" y="93.4">GND</text>
<text x="176.2" y="90.9">R0603</text>
<text x="186.2" y="95.4">R246</text>
<text x="192.5" y="95.4">22R R0603</text>
<text x="210" y="95">OTG_HS_DP</text>
<text x="126" y="100.4">DN2</text>
<text x="126" y="99.1">DN1</text>
<text x="126" y="96.6">DP2</text>
<text x="129.4" y="96.2">B6</text>
<text x="129.4" y="100">B7</text>
<text x="129.4" y="98.8">A7</text>
<text x="186.2" y="99.1">R247</text>
<text x="192.5" y="99.1">22R R0603</text>
<text x="210" y="98.8">OTG_HS_DM</text>
<text x="125.3" y="104.1">SBU2</text>
<text x="125.3" y="102.9">SBU1</text>
<text x="126" y="107.9">CC2</text>
<text x="126" y="106.6">CC1</text>
<text x="129.4" y="107.5">B5</text>
<text x="129.4" y="103.8">B8</text>
<text x="129.4" y="102.5">A8</text>
<text x="129.4" y="106.3">A5</text>
<text x="161.2" y="107.1">LXES1UTAA1-157</text>
<text x="161.2" y="105.9">LXES1UTAA1-157</text>
<text x="162.5" y="104.6">D72</text>
<text x="176.2" y="107.1">LXES1UTAA1-157</text>
<text x="176.2" y="105.9">LXES1UTAA1-157</text>
<text x="177.5" y="104.6">D73</text>
<text x="111.6" y="109.4" transform="rotate(-90 111.6 109.4)">5</text>
<text x="112" y="111.2" transform="rotate(-90 112 111.2)">5</text>
<text x="112.9" y="109.4" transform="rotate(-90 112.9 109.4)">4</text>
<text x="113.2" y="111.2" transform="rotate(-90 113.2 111.2)">4</text>
<text x="114.1" y="109.4" transform="rotate(-90 114.1 109.4)">GND</text>
<text x="114.5" y="112.5" transform="rotate(-90 114.5 112.5)">B12</text>
<text x="115.4" y="109.4" transform="rotate(-90 115.4 109.4)">GND</text>
<text x="115.7" y="112.5" transform="rotate(-90 115.7 112.5)">A12</text>
<text x="116.6" y="109.4" transform="rotate(-90 116.6 109.4)">GND</text>
<text x="117" y="111.9" transform="rotate(-90 117 111.9)">B1</text>
<text x="117.9" y="109.4" transform="rotate(-90 117.9 109.4)">GND</text>
<text x="118.2" y="111.9" transform="rotate(-90 118.2 111.9)">A1</text>
<text x="119.1" y="109.4" transform="rotate(-90 119.1 109.4)">SH</text>
<text x="119.5" y="111.2" transform="rotate(-90 119.5 111.2)">3</text>
<text x="120.4" y="109.4" transform="rotate(-90 120.4 109.4)">SH</text>
<text x="120.7" y="111.2" transform="rotate(-90 120.7 111.2)">2</text>
<text x="121.6" y="109.4" transform="rotate(-90 121.6 109.4)">SH</text>
<text x="122" y="111.2" transform="rotate(-90 122 111.2)">1</text>
<text x="122.9" y="109.4" transform="rotate(-90 122.9 109.4)">SH</text>
<text x="123.2" y="111.2" transform="rotate(-90 123.2 111.2)">0</text>
<text x="141" y="112.1">R248</text>
<text x="141.4" y="113.4">5.1K</text>
<text x="148.5" y="112.1">R249</text>
<text x="148.8" y="113.4">5.1K</text>
<text x="140.4" y="114.6">R0603</text>
<text x="147.9" y="114.6">R0603</text>
<text x="173.7" y="115.9">GND</text>
<text x="121.2" y="120.9">GND</text>
<text x="143.7" y="123.4">GND</text>
<text x="124.2" y="152.9">OTG_FS_DP</text>
<text x="124.2" y="154.1">OTG_FS_DM</text>
<text x="138.7" y="152.5">OTG_FS_DP</text>
<text x="138.7" y="153.8">OTG_FS_DM</text>
<text x="124.2" y="156.6">OTG_HS_DP</text>
<text x="124.2" y="157.9">OTG_HS_DM</text>
<text x="138.7" y="156.3">OTG_HS_DP</text>
<text x="138.7" y="157.5">OTG_HS_DM</text>
<text x="244.7" y="196.3">Title</text>
<text x="249.7" y="197.5">11_USB</text>
<text x="244.7" y="203.8">Date:</text>
<text x="244.7" y="200">Size</text>
<text x="246" y="201.3">A2</text>
<text x="249.7" y="200">Document Number</text>
<text x="251.2" y="203.8">Sunday, September 29, 2024</text>
<text x="269.7" y="203.8">Sheet</text>
<text x="276" y="203.8">11</text>
<text x="279.7" y="203.8">of</text>
<text x="283.5" y="203.8">11</text>
<text x="286" y="200">Rev</text>
<text x="287.2" y="201.3">A</text>
</g>
<g font-size="1">
<text x="121.6" y="152.9">[4]</text>
<text x="121.6" y="154.1">[4]</text>
<text x="121.6" y="156.6">[4]</text>
<text x="121.6" y="157.9">[4]</text>
</g>
</svg>
